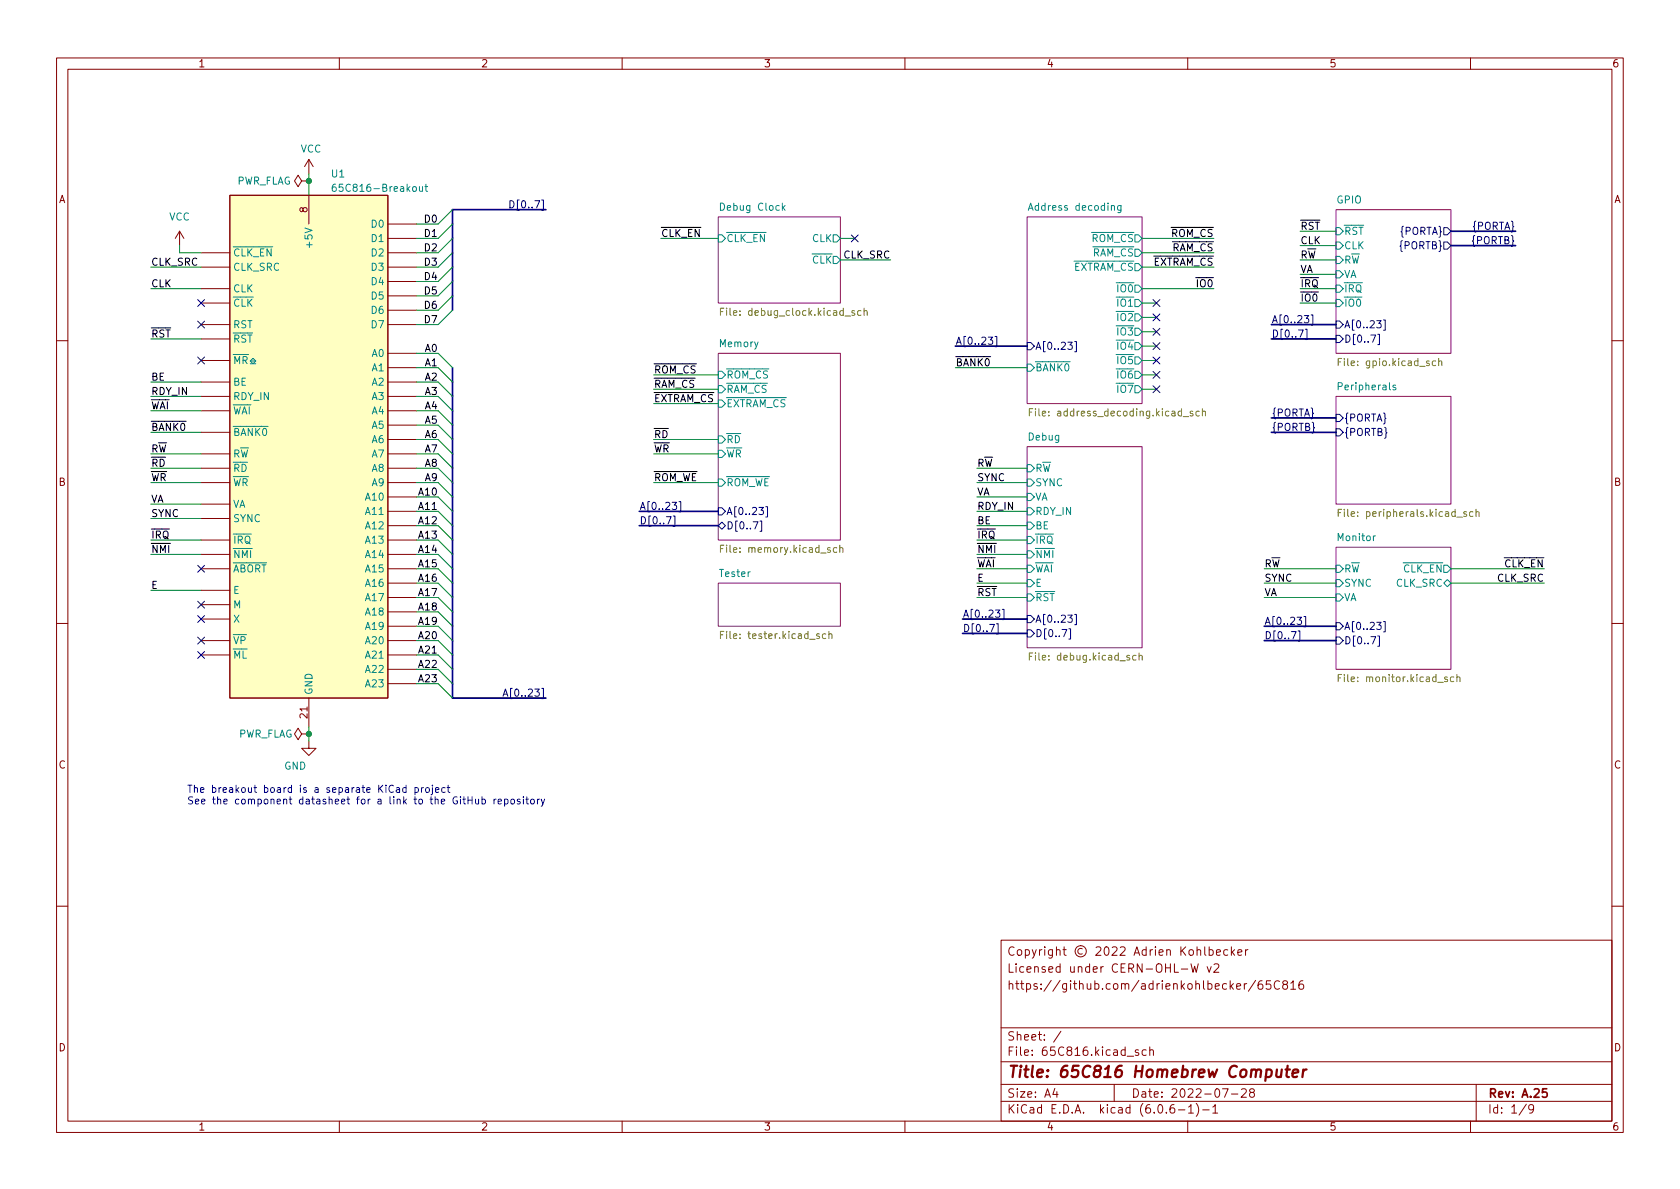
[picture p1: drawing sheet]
<svg xmlns="http://www.w3.org/2000/svg" width="297mm" height="210mm" viewBox="0 0 297 210" stroke-linecap="round" stroke-linejoin="round" font-family="sans-serif">
<g fill="none" stroke="#840000" stroke-width=".18">
<path d="M10 10.2h277v190.1h-277zM12 12.2h273v186.1h-273zM60 10.2v2M110 10.2v2M160 10.2v2M210 10.2v2M260 10.2v2M40.6 34.5h28v88.9h-28zM53.3 32l-.6-1-.6 1 .6 1 .6-1h1.3M54.6 32h.1M54.6 28.2v2.5M54.6 34.5v5.1"/>
<path d="M54.6 28.2l-.8 1.3M54.6 28.2l.8 1.3M68.6 39.6h5.1M31.7 40.9l-.7 1.3M31.7 40.9v2.5M31.7 40.9l.8 1.3M35.6 51h5M35.6 47.2h5M35.6 44.7h5M35.6 57.4h5M35.6 53.6h5M35.6 59.9h5"/>
<path d="M68.6 47.2h5.1M68.6 42.2h5.1M68.6 44.7h5.1M68.6 49.8h5.1M68.6 52.3h5.1M68.6 54.9h5.1M68.6 57.4h5.1M10 60.2h2M35.6 67.6h5M35.6 70.1h5M35.6 72.6h5M35.6 76.4h5"/>
<path d="M35.6 63.7h5M68.6 62.5h5.1M68.6 65h5.1M68.6 67.6h5.1M68.6 70.1h5.1M68.6 72.6h5.1M68.6 75.2h5.1M68.6 77.7h5.1M285 60.2h2M35.6 95.5h5M35.6 98h5M35.6 80.3h5"/>
<path d="M35.6 82.8h5M35.6 85.3h5M35.6 91.7h5M35.6 89.1h5M68.6 87.9h5.1M68.6 90.4h5.1M68.6 93h5.1M68.6 95.5h5.1M68.6 98h5.1M68.6 80.3h5.1M68.6 82.8h5.1M68.6 85.3h5.1"/>
<path d="M10 110.2h2M35.6 100.6h5M35.6 113.3h5M35.6 115.8h5M35.6 104.4h5M35.6 106.9h5M35.6 109.5h5M68.6 100.6h5.1M68.6 103.1h5.1M68.6 105.7h5.1M68.6 108.2h5.1M68.6 110.7h5.1"/>
<path d="M68.6 113.3h5.1M68.6 115.8h5.1M68.6 118.4h5.1M285 110.2h2M53.3 129.8l-.6-1-.6 1 .6 1 .6-1h1.3M54.6 131.1v1.2h1.3l-1.3 1.3-1.3-1.3h1.3M54.6 129.8h.1M54.6 123.4v5.1M68.6 120.9h5.1M10 160.2h2M177 166.3h108v32h-108zM179.3 167.6a.6 .6 0 0 0-.8 0 .6 .6 0 0 0-.1 .7 .56 .56 0 0 0 .3 .6 .56 .56 0 0 0 .6-.1"/>
<path d="M180 168l.4-.1 .2 .3v.4l-.2 .3h-.4l-.1-.3v-.4zM181.3 168l.4-.1 .3 .3v.4l-.1 .3h-.6M181.3 167.9v1.5M182.5 167.9l.4 1M183.2 167.9l-.5 1.4-.2 .1M183.8 167.9v1M184.2 167.9l-.3 .1-.1 .2M184.7 167.4v.2M184.7 167.9v1M186.1 167.9v1.2l-.3 .3h-.4M186.1 168l-.5-.1-.2 .3v.4l.1 .3h.6M186.8 168.1l.2-.2 .4 .1v.9"/>
<path d="M186.8 167.4v1.5M187.9 167.9h.6M188.1 167.4v1.3l.4 .2M191.4 167.8a.52 .52 0 0 0-.8 .4 .52 .52 0 0 0 .8 .4M193.8 167.6l.6-.2 .2 .2v.3l-.9 1h.9M195.4 167.6l.2-.2a.81 .81 0 0 1 .6 .7 .81 .81 0 0 1-.3 .8h-.2a.81 .81 0 0 1-.3-1.3zM196.6 167.6l.6-.2 .2 .2 .1 .3-.9 1h.9M198.1 167.6l.5-.2 .3 .2v.3l-.9 1h.9M200.5 168.9l.5-1.5 .5 1.5M200.6 168.5h.8M202.6 168l-.4-.1-.3 .3v.4l.2 .3h.5M202.6 167.4v1.5"/>
<path d="M203.4 167.9v1M203.8 167.9l-.3 .1-.1 .2M204.3 167.4v.2M204.3 167.9v1M204.9 168.4l.7-.1v-.3l-.5-.1-.2 .2 .1 .8h.6M206.3 168.1l.2-.2 .4 .1v.9M206.3 167.9v1M208.8 167.4v1.5M208.9 171.4h1.1M209 168.1l.6 .8M209.6 167.4l-.8 .9M210.4 168l.3-.1 .3 .3v.4l-.3 .3h-.3l-.2-.3v-.4z"/>
<path d="M210.6 170.4l.3 1.5 .3-1 .3 1 .4-1.5M211.6 168.1l.3-.2 .3 .1 .1 .9M211.6 167.4v1.5M213 167.4v1.3l.2 .2M213.4 170.9l.4 1 .3-1M213.8 168l.4-.1 .3 .3v.4l-.1 .3h-.6M213.8 167.4v1.5M214.6 170.6l.6-.2 .2 .2 .1 .3-.9 1h.9M215.1 168.4l.7-.1-.1-.3-.4-.1-.2 .2v.8h.6M217.1 168l-.5-.1-.2 .3v.4l.1 .3h.6M217.7 167.4v1.5M217.9 168.4l.4 .5"/>
<path d="M218.3 167.9l-.6 .6M218.9 168.4l.7-.1-.1-.3-.4-.1-.2 .2v.8h.6M220 173.9v1M220.2 167.9v1M220.4 173.9l-.3 .1-.1 .2M220.6 167.9l-.2 .1-.2 .2M222 173.4l-1.3 1.9M223.1 173.4a.59 .59 0 0 0-.7 .7v.5l.2 .3h.4l.2-.1 .1-.5-.2-.2-.4-.1-.3 .3M224.6 173.4h-.7v.7l.2-.1 .5 .1 .1 .2-.1 .5-.2 .1-.5-.1M226.2 173.6a.6 .6 0 0 0-.7 0 .6 .6 0 0 0-.2 .7 .56 .56 0 0 0 .3 .6 .56 .56 0 0 0 .6-.1M227.1 174.1l-.3-.3 .1-.2 .2-.2 .4 .1 .1 .2v.2l-.7 .2-.1 .3v.2l.3 .3h.4l.1-.3v-.4l-.2-.1M228.2 173.9l.4-.5v1.5"/>
<path d="M228.2 174.9h.9M230.4 173.4a.59 .59 0 0 0-.8 .7v.5l.2 .3h.4l.2-.1 .1-.5-.1-.2-.5-.1-.3 .3M285 160.2h2M60 198.3v2M110 198.3v2M160 198.3v2M177 194.8h108M177 191.8h108M177 187.8h108M177 181.8h108M186.5 192.5l-.4 1h1M186.9 193v1"/>
<path d="M187.6 182.4l-1.3 1.9M197 191.8v3M199.3 186.8h1.1M201.3 185.7l-.4-.1-.2 .2 .1 .3 .5 .1v.4h-.6M202.6 185.7l-.4-.1-.3 .3v.4l.2 .3h.5M203.3 185.8l.2-.2 .4 .1v.9M203.3 185.1v1.5M207.6 195.3a.59 .59 0 0 0-.7 .7v.5l.1 .3h.4l.2-.1 .1-.5-.1-.2-.5-.1-.2 .3M208.4 196.3h1.1M210 198.3v2M210.1 195.8l.5-.5v1.5M210.1 196.8h.9"/>
<path d="M211.5 195.1a1.72 1.72 0 0 1 0 2.3M212.6 196.3h1.2M214.4 195.8l.5-.5v1.5M214.4 196.8h.9M216.1 192.5h1l-.6 1.5M217.7 193.5h1.2M219.5 192.7l.6-.2 .2 .2 .1 .3-1 1h1M221.2 193.2l-.3-.3 .1-.2 .2-.2 .4 .1 .2 .2-.1 .2-.6 .2-.2 .3 .1 .4 .2 .1h.4l.2-.3-.1-.4-.2-.1M260 198.3v2M261 191.8v6.5M269.9 195.3l-1.3 1.9M271.2 196l-.3 .3h-.3l-.3-.3 .1-.6 .5-.1 .2 .2a.99 .99 0 0 1-.4 1.3h-.3"/>
<circle cx="191.1" cy="168.2" r="1"/>
</g>
<path d="M273.5 192.5h-.7l-.1 .7 .2-.1 .5 .1 .2 .2-.1 .5-.2 .1-.6-.1" fill="none" stroke="#840000" stroke-width=".3"/>
<path d="M225.8 189.1l-.1 1.3a.57 .57 0 0 0 .8-.1M226.6 189.1l-.1 1.4M227.3 189.1h.8M227.7 188.5l-.2 1.7v.2l.4 .1M228.5 189.8l1-.2v-.4l-.2-.1-.6 .1-.2 1 .3 .3 .5-.1M230.4 189.1l-.1 1.4M231 189.1l-.4 .1-.2 .3" fill="none" stroke="#840000" stroke-width=".4"/>
<g fill="#fff" stroke="#fff" stroke-width=".18">
<path d="M127 103.1h21.6v7.6h-21.6z"/>
<path d="M127 62.5h21.6v33h-21.6z"/>
<path d="M181.6 38.3h20.3v33.1h-20.3z"/>
<path d="M181.6 79h20.3v35.5h-20.3z"/>
<path d="M236.2 70.1h20.3v19h-20.3z"/>
<path d="M236.2 37.1h20.3v25.4h-20.3z"/>
<path d="M127 38.3h21.6v15.3h-21.6z"/>
<path d="M236.2 96.8h20.3v21.6h-20.3z"/>
</g>
<path d="M127 38.3h21.6v15.3h-21.6zM181.6 38.3h20.3v33.1h-20.3zM236.2 37.1h20.3v25.4h-20.3zM127 62.5h21.6v33h-21.6zM181.6 79h20.3v35.5h-20.3zM236.2 70.1h20.3v19h-20.3zM236.2 96.8h20.3v21.6h-20.3zM127 103.1h21.6v7.6h-21.6z" fill="none" stroke="#840084" stroke-width=".18"/>
<g fill="none" stroke="#848400" stroke-width=".18">
<path d="M127.4 55.1h.4M128 54.5h-.6v1.3M151.1 55l-.3-.1-.2 .2 .1 .2 .4 .1v.3h-.5M152.2 55l-.3-.1-.3 .3 .2 .5h.4M152.8 55l.2-.1 .3 .1v.8M152.8 54.5v1.3M182 72.9h.4M182.6 72.3h-.6v1.2M210.9 72.8l-.3-.1-.2 .2 .1 .2 .4 .1v.3h-.5M212 72.8l-.3-.1-.3 .2 .2 .6h.4M212.6 72.8l.2-.1 .3 .1v.7M212.6 72.3v1.2"/>
<path d="M236.6 64h.4M237.2 63.4h-.6v1.3M253.8 63.9l-.3-.1-.3 .3 .2 .5h.4M254.4 63.9l.2-.1 .3 .1v.8M254.4 63.4v1.3M127.4 97h.4M128 96.4h-.6v1.3M147.9 96.9l-.3-.1-.3 .3 .2 .5h.4M148.5 97l.2-.2 .3 .1v.8M148.5 96.4v1.3M236.6 90.7h.4M237.2 90.1h-.6v1.2"/>
<path d="M259.3 90.5h-.3l-.2 .2 .1 .1 .4 .2v.3h-.5M260.4 90.5h-.3l-.3 .2 .1 .6h.5M261 90.6l.2-.1h.3v.8M261 90.1v1.2M127.4 112.3h.4M128 111.6h-.6v1.3M146 112.1h-.4l-.2 .2 .1 .6h.5M146.6 112.2l.1-.1h.3l.1 .8M146.6 111.6v1.3M182 116.1h.4M182.6 115.5h-.6v1.2M200.9 115.9h-.4l-.2 .2 .1 .6h.5"/>
<path d="M201.4 116l.2-.1h.3v.8M201.4 115.5v1.2M236.6 119.9h.4M237.2 119.3h-.6v1.2M257 119.8l-.3-.1-.3 .2 .2 .6h.4M257.6 119.8l.2-.1 .3 .1v.7M257.6 119.3v1.2"/>
</g>
<g fill="none" stroke="#000084" stroke-width=".18">
<path d="M90.2 35.5a.64 .64 0 0 1 .7 .6 .64 .64 0 0 1-.7 .7zM35 53l1.2 1.2M35 56.8l1.2 1.2M36.2 53l-1.2 1.2M36.2 56.8l-1.2 1.2M150.5 41.5l1.2 1.3M151.7 41.5l-1.2 1.3M174.7 59.6h.8l-.4 .5 .4 .1v.6l-.2 .1-.6-.1M175.9 59.5h.3v1.8h-.3M203.9 58.1l1.2 1.2M203.9 53l1.2 1.2M203.9 55.5l1.2 1.2"/>
<path d="M205.1 58.1l-1.2 1.2M205.1 53l-1.2 1.2M205.1 55.5l-1.2 1.2M230.6 55.8h.8l-.4 .5 .3 .1v.6l-.1 .1-.6-.1M230.8 58.2h.3v1.8h-.3M231.8 55.7h.3v1.8h-.3M236.2 59.3h.7l.6 .6-.6 .7h-.7zM236.2 56.8h.7l.6 .6-.6 .6h-.7zM243.4 56.7h.8l-.4 .5 .3 .1v.6l-.1 .1-.6-.1M243.6 59.1h.3v1.8h-.3M244.6 56.6h.3v1.8h-.3M255.3 40.3h.6l.6 .6-.6 .6h-.6z"/>
<path d="M255.3 42.8h.6l.6 .6-.6 .7h-.6zM35 63.1l1.2 1.3M36.2 63.1l-1.2 1.3M181.6 60.6h.6l.7 .6-.7 .6h-.6zM188.8 60.5h.8l-.4 .5 .3 .1v.6l-.2 .1-.5-.1M190 60.4h.3v1.8h-.3M203.9 65.7l1.2 1.2M203.9 60.6l1.2 1.2M203.9 63.1l1.2 1.3M203.9 68.2l1.2 1.2M205.1 65.7l-1.2 1.2M205.1 60.6l-1.2 1.2"/>
<path d="M205.1 63.1l-1.2 1.3M205.1 68.2l-1.2 1.2M236.2 73.3h.7l.6 .6-.6 .6h-.7zM236.2 75.8h.7l.6 .6-.6 .7h-.7zM35 100l1.2 1.2M36.2 100l-1.2 1.2M118.9 88.8h.7l-.4 .5 .4 .1v.6l-.2 .1-.5-.1M119 91.2h.3v1.9h-.3M120.1 88.7h.3v1.8h-.3M127 93l.6-.7 .7 .7-.7 .6zM127 89.8h.6l.7 .6-.7 .7h-.6zM134.2 89.7h.8l-.4 .5 .3 .1v.6l-.2 .1-.5-.1"/>
<path d="M134.4 92.1h.3v1.9h-.3M135.4 89.6h.3v1.8h-.3M35 106.3l1.2 1.2M35 108.9l1.2 1.2M35 112.7l1.2 1.2M35 115.2l1.2 1.2M36.2 106.3l-1.2 1.2M36.2 108.9l-1.2 1.2M36.2 112.7l-1.2 1.2M36.2 115.2l-1.2 1.2M176 107.9h.8l-.4 .5 .3 .1v.5l-.2 .1-.5-.1M176.2 110.3h.3v1.8h-.3"/>
<path d="M177.2 107.8h.3v1.8h-.3M181.6 111.4h.6l.7 .6-.7 .6h-.6zM181.6 108.8h.6l.7 .7-.7 .6h-.6zM188.8 108.8h.8l-.4 .5 .3 .1v.5l-.2 .1-.5-.1M189 111.2h.3v1.8h-.3M190 108.7h.3v1.8h-.3M229.3 109.1h.8l-.4 .5 .4 .2v.5l-.2 .1-.6-.1M229.5 111.6h.3v1.8h-.3M230.6 109h.3v1.8h-.3M236.2 112.6h.7l.6 .7-.6 .6h-.7zM236.2 110.1h.7l.6 .6-.6 .7h-.7zM243.4 110h.8l-.4 .5 .3 .1v.6l-.1 .1-.6-.1"/>
<path d="M243.6 112.5h.3v1.8h-.3M244.6 109.9h.3v1.8h-.3M88.9 123.1l.5-1.3 .4 1.3M89.1 122.8h.6"/>
</g>
<g fill="none" stroke="#008484" stroke-width=".18">
<path d="M59.3 32.6h-.3a.86 .86 0 0 0 0 1.2l.4-.1 .1-.4-.3-.2h-.3l-.2 .2M74.2 33v.8h.3l.2-.1M74.7 33v.8M75.1 33h.5M75.3 32.6v1.1l.3 .1M138.4 36.7l.4 .5M138.8 36.3l-.5 .5M198.2 36.3v1.1l-.2 .2h-.3M198.2 36.4l-.4-.1-.2 .3 .1 .5h.5M127 41.5h.6l.7 .7-.7 .6h-.6zM147.3 41.5h.7l.6 .7-.6 .6h-.7zM147.3 45.3h.7l.6 .7-.6 .6h-.7z"/>
<path d="M200.7 44.1h.6l.6 .6-.6 .6h-.6zM200.7 46.6h.6l.6 .6-.6 .7h-.6zM236.2 53h.7l.6 .6-.6 .6h-.7zM236.2 40.3h.7l.6 .6-.6 .6h-.7zM236.2 45.3h.7l.6 .7-.6 .6h-.7zM236.2 42.8h.7l.6 .6-.6 .7h-.7zM236.2 50.4h.7l.6 .6-.6 .7h-.7zM236.2 47.9h.7l.6 .6-.6 .6h-.7zM41.2 62.7h2.7M41.5 64.3v-1.2l.4 .9 .5-.9v1.2M43 63.7h.6l.1-.2-.1-.3-.6-.1v1.2M43.3 63.7l.4 .6"/>
<path d="M44.2 64.3h1M44.2 63.8h1M44.7 63.4l.5 .4-.5 .5-.5-.5zM127 65.7h.6l.7 .6-.7 .6h-.6zM127 77.1h.6l.7 .6-.7 .7h-.6zM127 79.6h.6l.7 .7-.7 .6h-.6zM127 68.2h.6l.7 .6-.7 .7h-.6zM181.6 64.4h.6l.7 .6-.7 .7h-.6zM246.8 68.2l-.3-.1-.2 .2v.2l.5 .1v.3h-.5M127 84.7h.6l.7 .6-.7 .7h-.6zM181.6 82.2h.6l.7 .6-.7 .6h-.6zM181.6 94.9h.6l.7 .6-.7 .6h-.6z"/>
<path d="M181.6 92.3h.6l.7 .7-.7 .6h-.6zM181.6 97.4h.6l.7 .6-.7 .7h-.6zM181.6 99.9h.6l.7 .7-.7 .6h-.6zM181.6 89.8h.6l.7 .6-.7 .7h-.6zM181.6 84.7h.6l.7 .6-.7 .7h-.6zM181.6 87.2h.6l.7 .7-.7 .6h-.6zM236.2 99.9h.7l.6 .7-.6 .6h-.7zM243.2 94.8l-.4 .2M255.3 99.9h.6l.6 .7-.6 .6h-.6zM41.5 116.4v-1.3l.4 .9 .5-.9v1.3M43 115.1v1.3h.6M181.6 102.5h.6l.7 .6-.7 .7h-.6z"/>
<path d="M181.6 105h.6l.7 .7-.7 .6h-.6zM236.2 102.5h.7l.6 .6-.6 .7h-.7zM236.2 105h.7l.6 .7-.6 .6h-.7zM255.3 103.1l.6-.6 .6 .6-.6 .7z"/>
</g>
<path d="M40.6 34.5h28v88.9h-28z" fill="#ffffc2" stroke="#ffffc2" stroke-width=".18"/>
<path d="M27.8 96.4v1.3l-.8-1.3v1.3M28.4 97.7v-1.3l.4 1 .4-1v1.3M29.8 96.4v1.3" fill="none" stroke="#000" stroke-width=".18"/>
<g fill="none" stroke="#0000c2" stroke-width=".18">
<path d="M71.8 139.3h-.4l-.2 .2 .1 .6h.5M71.8 138.9v1.2M73.4 139.3h.3l.3 .2-.1 .6h-.5M73.4 139.3v1.2M74.5 139.3v.8M74.9 139.3l-.4 .2M75.4 139.3h.3l.2 .2v.4l-.2 .2h-.3l-.2-.2zM76.5 139.3v1.1l-.3 .1M76.5 138.9v.1M77 139.7l.6-.1-.1-.3h-.3l-.2 .2 .1 .6h.4M78.7 139.3h-.4l-.2 .2 .1 .6h.5M79.1 139.3h.4"/>
<path d="M79.2 138.9v1l.3 .2M84.1 141.3v.8l.3 .1 .2-.2M84.6 141.3v.9M85.2 141.4l.4-.1 .2 .3-.1 .5h-.5M85.2 140.9v1.3M87.3 141.3v.9M87.7 141.3l-.4 .3M88.1 141.7l.6-.1-.1-.2-.3-.1-.2 .2v.6h.5M89.2 141.4l.4-.1 .2 .3-.1 .5h-.5M89.2 141.3v1.3M90.4 141.4l.3-.1 .3 .3v.3l-.3 .3-.3-.1-.1-.2zM91.9 141.4l-.3-.1-.1 .2v.2l.4 .1v.3h-.4"/>
<path d="M92.5 140.9v.1M92.5 141.3v.9M93 141.3h.5M93.1 140.9v1.1l.4 .2M93.9 141.4l.3-.1 .3 .3v.3l-.3 .3-.3-.1-.1-.2zM95 141.3v.9M95.4 141.3l-.4 .3M95.7 141.3l.3 .9M96.3 141.3l-.4 1.2-.2 .1"/>
</g>
<g fill="none" stroke="#000084" stroke-width=".3">
<path d="M96.5 37.1h-16.5v17.8M224.8 57.4h11.4M224.8 59.9h11.4M256.5 43.4h11.5M256.5 40.9h11.5M80 65v58.4h16.5M168.9 61.2h12.7M224.8 76.4h11.4M224.8 73.9h11.4M113 90.4h14M113 93h14M170.2 109.5h11.4"/>
<path d="M170.2 112h11.4M223.5 113.3h12.7M223.5 110.7h12.7"/>
</g>
<g fill="none" stroke="#008400" stroke-width=".18">
<path d="M54.6 30.7v3.8M80 39.6l-2.5 2.6h-3.8M80 37.1l-2.5 2.5h-3.8M26.7 51h8.9M26.7 47.2h8.9M26.7 59.9h8.9M31.7 43.4v1.3h3.9M80 44.7l-2.5 2.5h-3.8M80 42.2l-2.5 2.5h-3.8M80 49.8l-2.5 2.5h-3.8M80 54.9l-2.5 2.5h-3.8M80 52.3l-2.5 2.6h-3.8"/>
<path d="M80 47.2l-2.5 2.6h-3.8M116.8 42.2h10.2M148.6 46h8.9M148.6 42.2h2.5M201.9 53.6h2.6M201.9 51h12.7M201.9 58.7h2.6M201.9 56.1h2.6M201.9 42.2h12.7M201.9 47.2h12.7M201.9 44.7h12.7M229.9 53.6h6.3"/>
<path d="M229.9 51h6.3M229.9 46h6.3M229.9 40.9h6.3M229.9 43.4h6.3M229.9 48.5h6.3M26.7 76.4h8.9M26.7 67.6h8.9M26.7 72.6h8.9M26.7 70.1h8.9M73.7 77.7h3.8l2.5 2.6M73.7 65h3.8l2.5 2.6M73.7 75.2h3.8l2.5 2.5"/>
<path d="M73.7 67.6h3.8l2.5 2.5M73.7 72.6h3.8l2.5 2.6M73.7 70.1h3.8l2.5 2.5M73.7 62.5h3.8l2.5 2.5M115.6 66.3h11.4M115.6 68.8h11.4M115.6 71.4h11.4M115.6 77.7h11.4M168.9 65h12.7M201.9 66.3h2.6M201.9 68.8h2.6M201.9 63.7h2.6"/>
<path d="M201.9 61.2h2.6M26.7 85.3h8.9M26.7 95.5h8.9M26.7 82.8h8.9M26.7 98h8.9M26.7 80.3h8.9M26.7 89.1h8.9M26.7 91.7h8.9M73.7 85.3h3.8l2.5 2.6M73.7 95.5h3.8l2.5 2.5M73.7 87.9h3.8l2.5 2.5M73.7 82.8h3.8l2.5 2.5"/>
<path d="M73.7 90.4h3.8l2.5 2.6M73.7 93h3.8l2.5 2.5M73.7 98h3.8l2.5 2.6M73.7 80.3h3.8l2.5 2.5M115.6 85.3h11.4M115.6 80.3h11.4M172.7 85.3h8.9M172.7 95.5h8.9M172.7 87.9h8.9M172.7 82.8h8.9M172.7 90.4h8.9M172.7 93h8.9"/>
<path d="M172.7 98h8.9M26.7 104.4h8.9M73.7 103.1h3.8l2.5 2.6M73.7 100.6h3.8l2.5 2.5M73.7 118.4h3.8l2.5 2.5M73.7 105.7h3.8l2.5 2.5M73.7 113.3h3.8l2.5 2.5M73.7 115.8h3.8l2.5 2.6M73.7 110.7h3.8l2.5 2.6M73.7 108.2h3.8l2.5 2.5M172.7 103.1h8.9M172.7 100.6h8.9"/>
<path d="M172.7 105.7h8.9M223.5 103.1h12.7M223.5 100.6h12.7M223.5 105.7h12.7M256.5 103.1h16.5M256.5 100.6h16.5M54.6 128.5v2.6M73.7 120.9h3.8l2.5 2.5"/>
</g>
<g fill="#008400" stroke="#008400" stroke-width=".18">
<circle cx="54.6" cy="129.8" r=".46"/>
<circle cx="54.6" cy="32" r=".46"/>
</g>
<text font-size="2.8" fill="#840000" x="178" y="190.6">Title: 65C816 Homebrew Computer</text>
<g font-size="2.1" fill="#840000">
<text x="178" y="172">Licensed under CERN-OHL-W v2</text>
<text x="178" y="175">https://github.com/adrienkohlbecker/65C816</text>
<text x="178" y="184">Sheet: /</text>
<text x="178" y="186.7">File: 65C816.kicad_sch</text>
<text x="178" y="196.9">KiCad E.D.A. kicad (6.0.6-1)-1</text>
<text x="178" y="194.1">Size: A4</text>
<text x="200" y="194.1">Date: 2022-07-28</text>
<text x="263" y="194.1">Rev: A.25</text>
<text x="263" y="196.9">Id: 1/9</text>
</g>
<g font-size="1.8" fill="#840000">
<text x="35" y="11.9">1</text>
<text x="85" y="11.9">2</text>
<text x="135" y="11.9">3</text>
<text x="185" y="11.9">4</text>
<text x="235" y="11.9">5</text>
<text x="285" y="11.9">6</text>
<text x="10.3" y="35.9">A</text>
<text x="285.3" y="35.9">A</text>
<text x="54.4" y="37.6" transform="rotate(-90 54.4 37.6)">8</text>
<text x="10.3" y="85.9">B</text>
<text x="285.3" y="85.9">B</text>
<text x="54.4" y="127" transform="rotate(-90 54.4 127)">21</text>
<text x="10.3" y="135.9">C</text>
<text x="285.3" y="135.9">C</text>
<text x="10.3" y="185.9">D</text>
<text x="285.3" y="185.9">D</text>
<text x="35" y="199.9">1</text>
<text x="85" y="199.9">2</text>
<text x="135" y="199.9">3</text>
<text x="185" y="199.9">4</text>
<text x="235" y="199.9">5</text>
<text x="285" y="199.9">6</text>
</g>
<g font-size="1.8" fill="#008484">
<text x="53.1" y="27">VCC</text>
<text x="41.7" y="32.6">PWR_FLAG</text>
<text x="58.6" y="31.4">U1</text>
<text x="59.9" y="33.9">65C816-Breakout</text>
<text x="236.3" y="36">GPIO</text>
<text x="29.9" y="39">VCC</text>
<text x="65.8" y="40.3">D0</text>
<text x="127.7" y="37.2">Debug Clock</text>
<text x="182.4" y="37.2">Address decoding</text>
<text x="237.6" y="41.5">~{RST}</text>
<text x="41.1" y="47.9">CLK_SRC</text>
<text x="41.1" y="45.3">~{CLK_EN}</text>
<text x="55.2" y="43.3" transform="rotate(-90 55.2 43.3)">+5V</text>
<text x="65.8" y="42.8">D1</text>
<text x="65.8" y="45.3">D2</text>
<text x="65.8" y="47.9">D3</text>
<text x="128.4" y="42.8">~{CLK_EN}</text>
<text x="142.2" y="46.6">~{CLK}</text>
<text x="143.6" y="42.8">CLK</text>
<text x="188.3" y="47.9">~{EXTRAM_CS}</text>
<text x="191.6" y="42.8">~{ROM_CS}</text>
<text x="191.7" y="45.3">~{RAM_CS}</text>
<text x="237.6" y="46.6">R~{W}</text>
<text x="237.6" y="44.1">CLK</text>
<text x="41.1" y="51.7">CLK</text>
<text x="65.8" y="50.4">D4</text>
<text x="65.8" y="53">D5</text>
<text x="196.3" y="51.7">~{IO0}</text>
<text x="237.6" y="51.7">~{IRQ}</text>
<text x="237.6" y="49.1">VA</text>
<text x="41.1" y="58">RST</text>
<text x="41.1" y="54.2">~{CLK}</text>
<text x="65.8" y="55.5">D6</text>
<text x="65.8" y="58">D7</text>
<text x="196.3" y="54.2">~{IO1}</text>
<text x="196.3" y="59.3">~{IO3}</text>
<text x="196.3" y="56.8">~{IO2}</text>
<text x="237.6" y="54.2">~{IO0}</text>
<text x="41.1" y="60.6">~{RST}</text>
<text x="65.8" y="63.1">A0</text>
<text x="65.8" y="65.7">A1</text>
<text x="127.3" y="61.4">Memory</text>
<text x="183" y="65.7">~{BANK0}</text>
<text x="196.3" y="64.4">~{IO5}</text>
<text x="196.3" y="61.8">~{IO4}</text>
<text x="41.1" y="68.2">BE</text>
<text x="41.1" y="70.7">RDY_IN</text>
<text x="65.8" y="68.2">A2</text>
<text x="65.8" y="70.7">A3</text>
<text x="128.4" y="66.9">~{ROM_CS}</text>
<text x="128.4" y="69.5">~{RAM_CS}</text>
<text x="196.3" y="66.9">~{IO6}</text>
<text x="196.3" y="69.5">~{IO7}</text>
<text x="236.9" y="69">Peripherals</text>
<text x="41.1" y="77.1">~{BANK0}</text>
<text x="41.1" y="73.3">~{WAI}</text>
<text x="65.8" y="73.3">A4</text>
<text x="65.8" y="75.8">A5</text>
<text x="128.4" y="72">~{EXTRAM_CS}</text>
<text x="181.8" y="77.9">Debug</text>
<text x="41.1" y="80.9">R~{W}</text>
<text x="41.1" y="83.4">~{RD}</text>
<text x="65.8" y="78.4">A6</text>
<text x="65.8" y="80.9">A7</text>
<text x="65.8" y="83.4">A8</text>
<text x="128.4" y="78.4">~{RD}</text>
<text x="128.4" y="80.9">~{WR}</text>
<text x="183" y="83.4">R~{W}</text>
<text x="41.1" y="89.8">VA</text>
<text x="41.1" y="86">~{WR}</text>
<text x="64.8" y="88.5">A10</text>
<text x="65.8" y="86">A9</text>
<text x="128.4" y="86">~{ROM_WE}</text>
<text x="183" y="86">SYNC</text>
<text x="183" y="88.5">VA</text>
<text x="41.1" y="92.3">SYNC</text>
<text x="64.8" y="91.1">A11</text>
<text x="64.8" y="93.6">A12</text>
<text x="183" y="93.6">BE</text>
<text x="183" y="91.1">RDY_IN</text>
<text x="236.6" y="95.7">Monitor</text>
<text x="41.1" y="101.2">~{ABORT}</text>
<text x="41.1" y="96.1">~{IRQ}</text>
<text x="41.1" y="98.7">~{NMI}</text>
<text x="64.8" y="96.1">A13</text>
<text x="64.8" y="98.7">A14</text>
<text x="64.8" y="101.2">A15</text>
<text x="183" y="96.1">~{IRQ}</text>
<text x="183" y="98.7">~{NMI}</text>
<text x="183" y="101.2">~{WAI}</text>
<text x="237.6" y="101.2">R~{W}</text>
<text x="246.7" y="101.2">~{CLK_EN}</text>
<text x="41.1" y="105">E</text>
<text x="41.1" y="107.6">M</text>
<text x="64.8" y="103.8">A16</text>
<text x="64.8" y="106.3">A17</text>
<text x="127.3" y="102">Tester</text>
<text x="183" y="103.8">E</text>
<text x="183" y="106.3">~{RST}</text>
<text x="237.6" y="103.8">SYNC</text>
<text x="237.6" y="106.3">VA</text>
<text x="246.8" y="103.8">CLK_SRC</text>
<text x="41.1" y="110.1">X</text>
<text x="41.1" y="113.9">~{VP}</text>
<text x="64.8" y="108.8">A18</text>
<text x="64.8" y="111.4">A19</text>
<text x="64.8" y="113.9">A20</text>
<text x="64.8" y="116.5">A21</text>
<text x="64.8" y="119">A22</text>
<text x="55.2" y="122.9" transform="rotate(-90 55.2 122.9)">GND</text>
<text x="64.8" y="121.5">A23</text>
<text x="42" y="130.4">PWR_FLAG</text>
<text x="50.2" y="136.1">GND</text>
</g>
<g font-size="1.8">
<text x="75.2" y="39.4">D0</text>
<text x="75.2" y="41.9">D1</text>
<text x="116.8" y="41.9">~{CLK_EN}</text>
<text x="205.7" y="41.9">~{ROM_CS}</text>
<text x="229.9" y="40.6">~{RST}</text>
<text x="26.7" y="47">CLK_SRC</text>
<text x="75.2" y="44.4">D2</text>
<text x="75.2" y="47">D3</text>
<text x="149.1" y="45.7">CLK_SRC</text>
<text x="202.3" y="47">~{EXTRAM_CS}</text>
<text x="205.8" y="44.4">~{RAM_CS}</text>
<text x="229.9" y="45.7">R~{W}</text>
<text x="229.9" y="43.2">CLK</text>
<text x="26.7" y="50.8">CLK</text>
<text x="75.2" y="52.1">D5</text>
<text x="75.2" y="49.5">D4</text>
<text x="210.4" y="50.8">~{IO0}</text>
<text x="229.9" y="48.2">VA</text>
<text x="229.9" y="53.3">~{IO0}</text>
<text x="229.9" y="50.8">~{IRQ}</text>
<text x="26.7" y="59.7">~{RST}</text>
<text x="75.2" y="54.6">D6</text>
<text x="75.2" y="57.1">D7</text>
<text x="75.2" y="62.2">A0</text>
<text x="75.2" y="64.8">A1</text>
<text x="168.9" y="64.8">~{BANK0}</text>
<text x="26.7" y="67.3">BE</text>
<text x="26.7" y="69.8">RDY_IN</text>
<text x="75.2" y="69.8">A3</text>
<text x="75.2" y="67.3">A2</text>
<text x="115.6" y="68.6">~{RAM_CS}</text>
<text x="115.6" y="66">~{ROM_CS}</text>
<text x="115.6" y="71.1">~{EXTRAM_CS}</text>
<text x="26.7" y="76.2">~{BANK0}</text>
<text x="26.7" y="72.4">~{WAI}</text>
<text x="75.2" y="72.4">A4</text>
<text x="75.2" y="74.9">A5</text>
<text x="75.2" y="77.5">A6</text>
<text x="115.6" y="77.5">~{RD}</text>
<text x="26.7" y="80">R~{W}</text>
<text x="26.7" y="82.5">~{RD}</text>
<text x="75.2" y="80">A7</text>
<text x="75.2" y="82.5">A8</text>
<text x="115.6" y="80">~{WR}</text>
<text x="172.7" y="82.5">R~{W}</text>
<text x="26.7" y="85.1">~{WR}</text>
<text x="26.7" y="88.9">VA</text>
<text x="74.2" y="87.6">A10</text>
<text x="75.2" y="85.1">A9</text>
<text x="115.6" y="85.1">~{ROM_WE}</text>
<text x="172.7" y="85.1">SYNC</text>
<text x="172.7" y="87.6">VA</text>
<text x="26.7" y="95.2">~{IRQ}</text>
<text x="26.7" y="91.4">SYNC</text>
<text x="74.2" y="95.2">A13</text>
<text x="74.2" y="90.2">A11</text>
<text x="74.2" y="92.7">A12</text>
<text x="172.7" y="95.2">~{IRQ}</text>
<text x="172.7" y="92.7">BE</text>
<text x="172.7" y="90.2">RDY_IN</text>
<text x="74.2" y="100.3">A15</text>
<text x="74.2" y="97.8">A14</text>
<text x="172.7" y="100.3">~{WAI}</text>
<text x="172.7" y="97.8">~{NMI}</text>
<text x="223.5" y="100.3">R~{W}</text>
<text x="264.6" y="100.3">~{CLK_EN}</text>
<text x="26.7" y="104.1">E</text>
<text x="74.2" y="102.9">A16</text>
<text x="74.2" y="105.4">A17</text>
<text x="74.2" y="107.9">A18</text>
<text x="172.7" y="102.9">E</text>
<text x="172.7" y="105.4">~{RST}</text>
<text x="223.5" y="105.4">VA</text>
<text x="223.5" y="102.9">SYNC</text>
<text x="264.7" y="102.9">CLK_SRC</text>
<text x="74.2" y="113">A20</text>
<text x="74.2" y="110.5">A19</text>
<text x="74.2" y="118.1">A22</text>
<text x="74.2" y="115.6">A21</text>
<text x="74.2" y="120.6">A23</text>
</g>
<g font-size="1.8" fill="#000084">
<text x="91.1" y="36.8">D[0..7]</text>
<text x="247.6" y="41.5">{PORTA}</text>
<text x="260.4" y="40.6">{PORTA}</text>
<text x="247.6" y="44.1">{PORTB}</text>
<text x="260.4" y="43.2">{PORTB}</text>
<text x="224.8" y="57.1">A[0..23]</text>
<text x="224.8" y="59.7">D[0..7]</text>
<text x="237.6" y="58">A[0..23]</text>
<text x="168.9" y="60.9">A[0..23]</text>
<text x="183" y="61.8">A[0..23]</text>
<text x="237.6" y="60.6">D[0..7]</text>
<text x="224.8" y="76.2">{PORTB}</text>
<text x="224.8" y="73.6">{PORTA}</text>
<text x="237.6" y="74.5">{PORTA}</text>
<text x="237.6" y="77.1">{PORTB}</text>
<text x="113" y="92.7">D[0..7]</text>
<text x="113" y="90.2">A[0..23]</text>
<text x="128.4" y="93.6">D[0..7]</text>
<text x="128.4" y="91.1">A[0..23]</text>
<text x="170.2" y="109.2">A[0..23]</text>
<text x="170.2" y="111.7">D[0..7]</text>
<text x="183" y="112.6">D[0..7]</text>
<text x="183" y="110.1">A[0..23]</text>
<text x="223.5" y="113">D[0..7]</text>
<text x="223.5" y="110.5">A[0..23]</text>
<text x="237.6" y="113.9">D[0..7]</text>
<text x="237.6" y="111.4">A[0..23]</text>
<text x="90.1" y="123.2">A[0..23]</text>
</g>
<g font-size="1.8" fill="#848400">
<text x="128.4" y="55.8">File: debug_clock.kicad_sch</text>
<text x="237.3" y="64.7">File: gpio.kicad_sch</text>
<text x="183.2" y="73.6">File: address_decoding.kicad_sch</text>
<text x="237.7" y="91.4">File: peripherals.kicad_sch</text>
<text x="128.2" y="97.7">File: memory.kicad_sch</text>
<text x="128.2" y="113">File: tester.kicad_sch</text>
<text x="182.7" y="116.8">File: debug.kicad_sch</text>
<text x="237.5" y="120.6">File: monitor.kicad_sch</text>
</g>
<g font-size="1.8" fill="#0000c2">
<text x="33" y="140.2">The breakout board is a separate KiCad project</text>
<text x="33" y="142.2">See the component datasheet for a link to the GitHub repository</text>
</g>
</svg>
